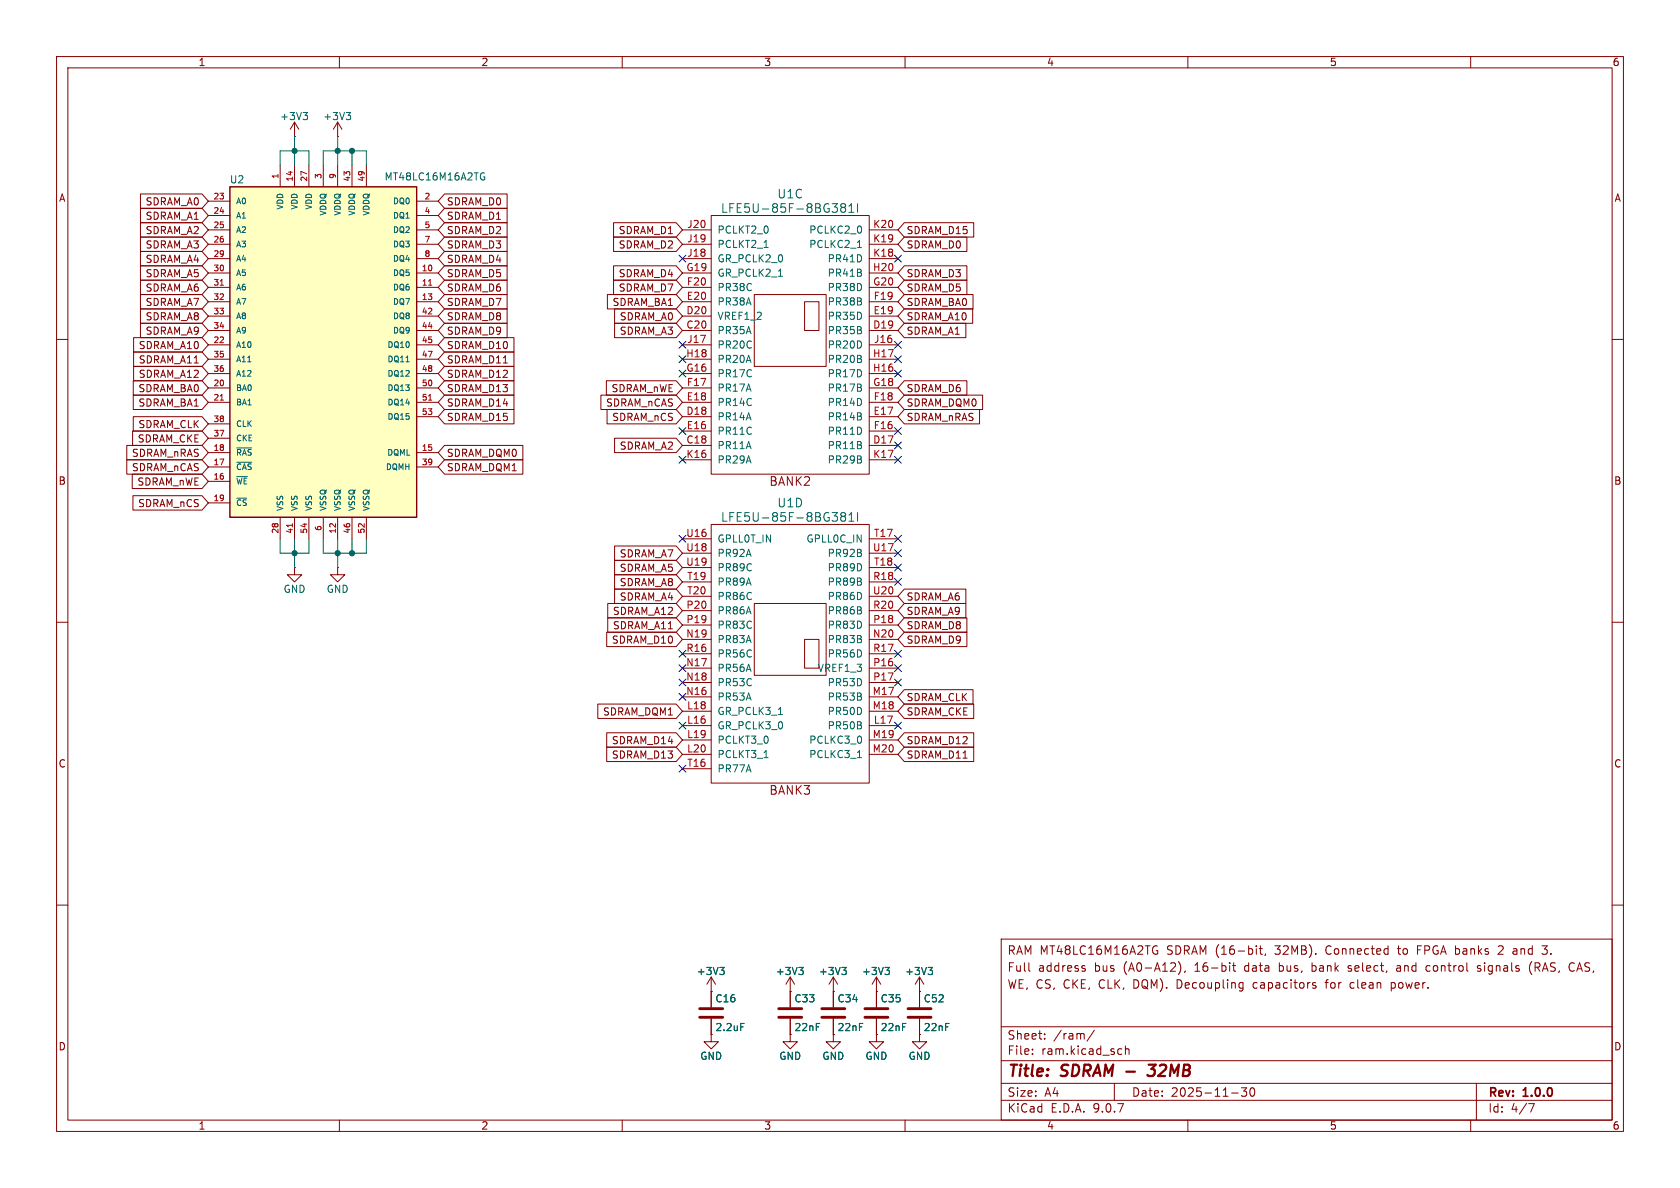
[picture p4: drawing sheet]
<svg xmlns="http://www.w3.org/2000/svg" width="297mm" height="210mm" viewBox="0 0 297 210" stroke-linecap="round" stroke-linejoin="round" font-family="sans-serif">
<g fill="none" stroke="#840000" stroke-width=".18">
<path d="M10 10h277v190h-277zM12 12h273v186h-273zM60 10v2M110 10v2M160 10v2M210 10v2M260 10v2M59.7 24.1h.1M59.7 21.6l-.8 1.3M59.7 21.6l.8 1.3M59.7 21.6v2.5M125.7 38.1h28v45.7h-28z"/>
<path d="M120.6 40.6h5.1M120.6 43.2h5.1M120.6 45.7h5.1M120.6 48.3h5.1M120.6 50.8h5.1M120.6 53.3h5.1M120.6 55.9h5.1M120.6 58.4h5.1M133.3 52.1h12.7v12.7h-12.7zM142.2 53.3h2.6v5.1h-2.6zM153.7 40.6h5M153.7 43.2h5"/>
<path d="M153.7 45.7h5M153.7 48.3h5M153.7 50.8h5M153.7 53.3h5M153.7 55.9h5M153.7 58.4h5M10 60h2M120.6 61h5.1M120.6 63.5h5.1M120.6 66h5.1M120.6 68.6h5.1M120.6 71.1h5.1"/>
<path d="M120.6 73.7h5.1M120.6 76.2h5.1M120.6 78.7h5.1M153.7 61h5M153.7 63.5h5M153.7 66h5M153.7 68.6h5M153.7 71.1h5M153.7 73.7h5M153.7 76.2h5M153.7 78.7h5M285 60h2"/>
<path d="M120.6 81.3h5.1M120.6 95.3h5.1M120.6 97.8h5.1M125.7 92.7h28v45.7h-28zM153.7 81.3h5M153.7 95.3h5M153.7 97.8h5M10 110h2M52.1 100.3v1.3h1.2l-1.2 1.3-1.3-1.3h1.3M52.1 100.3h.1M59.7 100.3v1.3h1.3l-1.3 1.3-1.3-1.3h1.3M59.7 100.3h.1"/>
<path d="M120.6 100.3h5.1M120.6 102.9h5.1M120.6 105.4h5.1M120.6 108h5.1M120.6 110.5h5.1M120.6 113h5.1M120.6 115.6h5.1M120.6 118.1h5.1M133.3 106.7h12.7v12.7h-12.7zM142.2 113h2.6v5.1h-2.6zM153.7 100.3h5M153.7 102.9h5"/>
<path d="M153.7 105.4h5M153.7 108h5M153.7 110.5h5M153.7 113h5M153.7 115.6h5M153.7 118.1h5M285 110h2M120.6 120.7h5.1M120.6 123.2h5.1M120.6 125.7h5.1M120.6 128.3h5.1M120.6 130.8h5.1"/>
<path d="M120.6 133.4h5.1M120.6 135.9h5.1M153.7 120.7h5M153.7 123.2h5M153.7 125.7h5M153.7 128.3h5M153.7 130.8h5M153.7 133.4h5M10 160h2M125.7 175.3h.1M125.7 172.7l-.7 1.3M125.7 172.7l.8 1.3"/>
<path d="M125.7 172.7v5.4M139.7 175.3h.1M139.7 172.7v5.4M139.7 172.7l-.8 1.3M139.7 172.7l.8 1.3M147.3 175.3h.1M147.3 172.7l-.7 1.3M147.3 172.7l.8 1.3M147.3 172.7v5.4M154.9 175.3h.1M154.9 172.7l-.7 1.3M154.9 172.7l.8 1.3"/>
<path d="M154.9 172.7v5.4M162.6 175.3h.1M162.6 172.7v5.4M162.6 172.7l-.8 1.3M162.6 172.7l.7 1.3M177 166h108v32h-108zM181.9 171.5l.2 .2M191.5 171.2l.3 .1 .1 .2-.2 .2h-.3M191.5 170.7l.3 .1M204 167.3h.6M204.4 168.1h.3v.5l-.3 .1-.4-.1M208.4 170.1a1.74 1.74 0 0 1-.1 2.2"/>
<path d="M209.5 171.6l-.1 .3M217.4 170.2v.1M217.9 170.7h.6M218.1 170.2v1.3l.4 .2M219.3 173.7l.4 .1M219.7 173.7v1.2l-.2 .3M219.7 174.6l-.4 .1M222.1 167.2v.1M222.1 167.7v1M222.6 167.7h.6M222.8 167.2v1.3l.4 .2M223.7 168.6l-.1 .3"/>
<path d="M232 170.2v1.5M232 171.6l.1 .1M232.1 170.7l-.1 .1M232.2 174.2l.4 .1 .1 .2-.2 .2h-.3M232.2 173.7l.4 .1M234.2 173.7h.6M238.3 171.6l.4 .1M238.5 170.7l-.2 .2 .2 .3M239 173.7l-.3 .3v.4l.3 .3M246 174.6l.4 .1M246 173.7v1.5M246.4 173.7l-.4 .1"/>
<path d="M247.4 170.7l-.4 .1M247.5 171.1h-.4a.29 .29 0 0 0-.2 .3 .29 .29 0 0 0 .2 .3h.4M250.6 167.9h.5M251.3 167.2h-.7v1.5M252.7 170.7l-.5 .1-.1 .2 .1 .6 .5 .1M261.7 170.8l-.3-.1-.2 .2v.2l.5 .2v.3h-.5M265.5 167.2l-.6 .1M265.7 167.8l-.9 .9h.9M267.7 168.7h.3M267.7 167.7l.4 .1M267.7 168.1h.3M270.8 170a1.72 1.72 0 0 0 0 2.3"/>
<path d="M272.6 167.2h.9l-.5 .6h.4M272.7 168.6h.7M277.9 170.2l.4 .1M278.3 171.6l-.4 .1M285 160h2M60 198v2M110 198v2M125.7 182.9v1.3h1.3l-1.3 1.2-1.2-1.2h1.2M125.7 182.9h.1M125.7 180.1v2.8M139.7 182.9v1.3h1.3l-1.3 1.2-1.3-1.2h1.3M139.7 182.9h.1"/>
<path d="M139.7 180.1v2.8M147.3 182.9v1.3h1.3l-1.3 1.2-1.3-1.2h1.3M147.3 182.9h.1M147.3 180.1v2.8M154.9 182.9v1.3h1.3l-1.3 1.2-1.2-1.2h1.2M154.9 182.9h.1M154.9 180.1v2.8M160 198v2M162.6 182.9v1.3h1.2l-1.2 1.2-1.3-1.2h1.3M162.6 182.9h.1M162.6 180.1v2.8M177 194.5h108"/>
<path d="M177 191.5h108M177 187.5h108M177 181.5h108M182.5 186.3v.1M182.5 185.5v.1M184.7 183.6v.1M184.7 182.8v.1M193.5 182.1l-1.3 2M197 191.5v3M197.9 185.4l.4 .1M198.3 186.3l-.4 .1M199 185.5l.2-.1 .3 .1 .1 .9"/>
<path d="M199 184.9v1.5M210 198v2M217.7 193.2h1.2M219.5 192.3h.9l-.5 .6 .4 .1v.7l-.2 .1h-.4l-.2-.1M221.1 192.4l.2-.1a.81 .81 0 0 1 .6 .6 .81 .81 0 0 1-.3 .8l-.1 .1a.81 .81 0 0 1-.4-1.4zM260 198v2M261 191.5v6.5M270.2 195.1h1l-.6 1.5"/>
</g>
<path d="M202.8 190l.3 .2h.6l.3-.2M203.1 188.2h1.2l-.7 .8 .4 .1" fill="none" stroke="#840000" stroke-width=".4"/>
<g fill="none" stroke="#006464" stroke-width=".18">
<path d="M61.2 19.9h.8l-.4 .5M61.7 20.4l.3 .2v.3l-.3 .3M147.1 36h.9l-.5 .6M147.9 36.7l.1 .2-.1 .6M148.9 36.7l-.3-.3 .3-.4h.3l.3 .3-.3 .4M148.9 36.7l-.3 .2 .1 .5 .2 .1h.5l.1-.3-.1-.4-.2-.1M148.9 36.7h.3M150.1 37.5h.8M150.1 36.4l.4-.4v1.5M151.6 36v1.5M135.1 43.8h.7M137.6 48.8h.7"/>
<path d="M151.6 43.8h.7M147.1 90.6h.9l-.5 .6M147.9 91.3l.1 .2-.1 .6M148.9 91.3l-.3-.3 .3-.4h.3l.3 .3-.3 .4M148.9 91.3l-.3 .3 .1 .4 .2 .1h.5l.1-.3-.1-.4-.2-.1M148.9 91.3h.3M150.1 91l.4-.4v1.5M150.1 92.1h.8M151.6 90.6v1.5M135.1 133.9h.7M137.6 126.3h.7M151.6 133.9h.7"/>
<path d="M127.2 171h.8l-.4 .5M127.8 171.5l.2 .2v.3l-.2 .3M141.2 171h.8l-.4 .5M141.8 171.5l.2 .2v.3l-.2 .3M148.8 171h.8l-.4 .5M149.4 171.5l.2 .2v.3l-.2 .3M156.5 171h.7l-.4 .5M157 171.5l.2 .2v.3l-.2 .3M164.1 171h.8l-.5 .5M164.6 171.5l.3 .2v.3l-.3 .3M131 180.9h.6"/>
</g>
<path d="M123.7 178.3h4.1M123.7 179.8h4.1M137.7 178.3h4M137.7 179.8h4M145.3 178.3h4.1M145.3 179.8h4.1M152.9 178.3h4.1M152.9 179.8h4.1M160.5 178.3h4.1M160.5 179.8h4.1" fill="none" stroke="#840000" stroke-width=".51"/>
<path d="M40.6 33h33.1v58.4h-33.1z" fill="#ffffc2"/>
<path d="M40.6 33h33.1v58.4h-33.1z" fill="none" stroke="#840000" stroke-width=".25"/>
<g fill="none" stroke="#840000" stroke-width=".18">
<path d="M24.8 36.8h10.9l1.1 1.3-1.1 1.3h-10.9zM24.8 39.4h10.9l1.1 1.2-1.1 1.3h-10.9zM24.8 34.3h10.9l1.1 1.3-1.1 1.2h-10.9zM36.8 35.6h3.8M36.8 38.1h3.8M49.5 29.2v3.8M52.1 24.1h.1M52.1 21.6v2.5M52.1 29.2v3.8M52.1 21.6l-.8 1.3M52.1 21.6l.7 1.3M54.6 29.2v3.8"/>
<path d="M57.1 29.2v3.8M59.7 29.2v3.8M62.2 29.2v3.8M64.8 29.2v3.8M73.7 35.6h3.8M73.7 38.1h3.8M78.6 39.4h11.1v2.5h-11.1l-1.1-1.3zM78.6 36.8h11.1v2.6h-11.1l-1.1-1.3zM78.6 34.3h11.1v2.5h-11.1l-1.1-1.2zM108.5 39.4h11l1.1 1.2-1.1 1.3h-11zM159.9 39.4h12.2v2.5h-12.2l-1.2-1.3zM23.6 59.7h12.1l1.1 1.3-1.1 1.2h-12.1z"/>
<path d="M24.8 41.9h10.9l1.1 1.3-1.1 1.3h-10.9zM24.8 49.5h10.9l1.1 1.3-1.1 1.3h-10.9zM24.8 52.1h10.9l1.1 1.2-1.1 1.3h-10.9zM24.8 47h10.9l1.1 1.3-1.1 1.2h-10.9zM24.8 57.1h10.9l1.1 1.3-1.1 1.3h-10.9zM24.8 54.6h10.9l1.1 1.3-1.1 1.3h-10.9zM24.8 44.4h10.9l1.1 1.3-1.1 1.3h-10.9zM36.8 40.6h3.8M36.8 43.2h3.8M36.8 45.7h3.8M36.8 48.3h3.8M36.8 50.8h3.8"/>
<path d="M36.8 53.3h3.8M36.8 55.9h3.8M36.8 58.4h3.8M73.7 40.6h3.8M73.7 43.2h3.8M73.7 45.7h3.8M73.7 48.3h3.8M73.7 50.8h3.8M73.7 53.3h3.8M73.7 55.9h3.8M73.7 58.4h3.8M78.6 59.7h12.3v2.5h-12.3l-1.1-1.2z"/>
<path d="M78.6 41.9h11.1v2.6h-11.1l-1.1-1.3zM78.6 49.5h11.1v2.6h-11.1l-1.1-1.3zM78.6 47h11.1v2.5h-11.1l-1.1-1.2zM78.6 54.6h11.1v2.6h-11.1l-1.1-1.3zM78.6 52.1h11.1v2.5h-11.1l-1.1-1.3zM78.6 44.4h11.1v2.6h-11.1l-1.1-1.3zM78.6 57.1h11.1v2.6h-11.1l-1.1-1.3zM107.4 52.1h12.1l1.1 1.2-1.1 1.3h-12.1zM108.5 49.5h11l1.1 1.3-1.1 1.3h-11zM108.5 41.9h11l1.1 1.3-1.1 1.3h-11zM108.5 47h11l1.1 1.3-1.1 1.2h-11zM108.6 54.6h10.9l1.1 1.3-1.1 1.3h-10.9z"/>
<path d="M108.6 57.1h10.9l1.1 1.3-1.1 1.3h-10.9zM159.9 52.1h12.1v2.5h-12.1l-1.2-1.3zM159.9 49.5h11v2.6h-11l-1.2-1.3zM159.9 57.1h10.9v2.6h-10.9l-1.2-1.3zM159.9 54.6h12.1v2.6h-12.1l-1.2-1.3zM159.9 41.9h11v2.6h-11l-1.2-1.3zM159.9 47h11v2.5h-11l-1.2-1.2zM22.4 78.7h13.3l1.1 1.3-1.1 1.3h-13.3zM23.4 76.2h12.3l1.1 1.3-1.1 1.2h-12.3zM23.6 67.3h12.1l1.1 1.3-1.1 1.3h-12.1zM23.6 73.7h12.1l1.1 1.2-1.1 1.3h-12.1zM23.6 69.8h12.1l1.1 1.3-1.1 1.3h-12.1z"/>
<path d="M23.6 64.8h12.1l1.1 1.2-1.1 1.3h-12.1zM23.6 62.2h12.1l1.1 1.3-1.1 1.3h-12.1zM36.8 61h3.8M36.8 63.5h3.8M36.8 66h3.8M36.8 68.6h3.8M36.8 71.1h3.8M36.8 74.9h3.8M36.8 77.5h3.8M73.7 61h3.8M73.7 63.5h3.8M73.7 66h3.8"/>
<path d="M73.7 68.6h3.8M73.7 71.1h3.8M73.7 73.7h3.8M78.6 67.3h12.3v2.6h-12.3l-1.1-1.3zM78.6 64.8h12.3v2.5h-12.3l-1.1-1.3zM78.6 62.2h12.3v2.6h-12.3l-1.1-1.3zM78.6 78.7h13.8v2.6h-13.8l-1.1-1.3zM78.6 69.8h12.3v2.6h-12.3l-1.1-1.3zM78.6 72.4h12.3v2.5h-12.3l-1.1-1.2zM106.2 69.8h13.3l1.1 1.3-1.1 1.3h-13.3zM107.2 67.3h12.3l1.1 1.3-1.1 1.3h-12.3zM107.3 72.4h12.2l1.1 1.3-1.1 1.2h-12.2z"/>
<path d="M108.6 77.5h10.9l1.1 1.2-1.1 1.3h-10.9zM159.9 72.4h13.3v2.5h-13.3l-1.2-1.2zM159.9 69.8h13.8v2.6h-13.8l-1.2-1.3zM159.9 67.3h11v2.6h-11l-1.2-1.3zM22.4 81.3h13.3l1.1 1.3-1.1 1.2h-13.3zM23.4 83.8h12.3l1.1 1.3-1.1 1.3h-12.3zM23.5 87.6h12.2l1.1 1.3-1.1 1.3h-12.2zM36.8 80h3.8M36.8 82.6h3.8M36.8 85.1h3.8M36.8 88.9h3.8M49.5 91.4v3.9"/>
<path d="M52.1 91.4v3.9M54.6 91.4v3.9M57.1 91.4v3.9M59.7 91.4v3.9M62.2 91.4v3.9M64.8 91.4v3.9M73.7 80h3.8M73.7 82.6h3.8M78.6 81.3h13.8v2.5h-13.8l-1.1-1.2zM108.6 96.5h10.9l1.1 1.3-1.1 1.3h-10.9zM108.6 99.1h10.9l1.1 1.2-1.1 1.3h-10.9zM107.3 111.8h12.2l1.1 1.2-1.1 1.3h-12.2z"/>
<path d="M107.4 106.7h12.1l1.1 1.3-1.1 1.2h-12.1zM107.4 109.2h12.1l1.1 1.3-1.1 1.3h-12.1zM108.6 104.1h10.9l1.1 1.3-1.1 1.3h-10.9zM108.6 101.6h10.9l1.1 1.3-1.1 1.2h-10.9zM159.9 104.1h10.9v2.6h-10.9l-1.2-1.3zM159.9 106.7h10.9v2.5h-10.9l-1.2-1.2zM159.9 111.8h11v2.5h-11l-1.2-1.3zM159.9 109.2h11v2.6h-11l-1.2-1.3zM105.7 124.5h13.8l1.1 1.2-1.1 1.3h-13.8zM107.3 129.5h12.2l1.1 1.3-1.1 1.3h-12.2zM107.3 132.1h12.2l1.1 1.3-1.1 1.2h-12.2zM159.9 124.5h12.2v2.5h-12.2l-1.2-1.3z"/>
<path d="M159.9 129.5h12.2v2.6h-12.2l-1.2-1.3zM159.9 132.1h12.2v2.5h-12.2l-1.2-1.2zM159.9 121.9h12.1v2.6h-12.1l-1.2-1.3zM125.7 175.3h.1M125.7 175.3v2.8M139.7 175.3h.1M139.7 175.3v2.8M147.3 175.3h.1M147.3 175.3v2.8M154.9 175.3h.1M154.9 175.3v2.8M162.6 175.3h.1"/>
<path d="M162.6 175.3v2.8M125.7 182.9h.1M125.7 180.1v2.8M139.7 182.9h.1M139.7 180.1v2.8M147.3 182.9h.1M147.3 180.1v2.8M154.9 182.9h.1M154.9 180.1v2.8M162.6 182.9h.1M162.6 180.1v2.8"/>
</g>
<path d="M38.9 50.4h.6M75.8 50.4h.5M38.9 70.7h.6M75.8 70.7h.5M51.7 92.6v.6" fill="none" stroke="#a90000" stroke-width=".18"/>
<g fill="none" stroke="#006464" stroke-width=".18">
<path d="M53.6 19.9h.8l-.5 .5M54.1 20.4l.3 .2v.3l-.3 .3M85.2 30.6h.4M85.5 31.3h.2v.4l-.2 .1h-.3M41.9 79.2h2.6M71.8 64h.6M41.9 81.7h2.6M41.9 84.3h1.8M41.9 88.1h1.7M127.2 171h.8l-.4 .5M127.8 171.5l.2 .2v.3l-.2 .3M141.2 171h.8l-.4 .5"/>
<path d="M141.8 171.5l.2 .2v.3l-.2 .3M148.8 171h.8l-.4 .5M149.4 171.5l.2 .2v.3l-.2 .3M156.5 171h.7l-.4 .5M157 171.5l.2 .2v.3l-.2 .3M164.1 171h.8l-.5 .5M164.6 171.5l.3 .2v.3l-.3 .3M131 180.9h.6"/>
</g>
<path d="M49.5 29.2v-2.5h5.1v2.5M52.1 24.1v5.1M57.1 29.2v-2.5h7.7v2.5M59.7 24.1v5.1M62.2 26.7v2.5M49.5 95.3v2.5h5.1v-2.5M52.1 95.3v5M57.1 95.3v2.5h7.7v-2.5M59.7 95.3v5M62.2 95.3v2.5" fill="none" stroke="#009600" stroke-width=".18"/>
<g fill="none" stroke="#000084" stroke-width=".18">
<path d="M120 45.1l1.3 1.2M121.3 45.1l-1.3 1.2M158.1 45.1l1.3 1.2M159.4 45.1l-1.3 1.2M120 75.6l1.3 1.2M120 60.4l1.3 1.2M120 65.4l1.3 1.2M120 62.9l1.3 1.2M121.3 75.6l-1.3 1.2M121.3 60.4l-1.3 1.2M121.3 65.4l-1.3 1.2M121.3 62.9l-1.3 1.2"/>
<path d="M158.1 65.4l1.3 1.2M158.1 60.4l1.3 1.2M158.1 62.9l1.3 1.2M158.1 78.1l1.3 1.2M158.1 75.6l1.3 1.2M159.4 65.4l-1.3 1.2M159.4 60.4l-1.3 1.2M159.4 62.9l-1.3 1.2M159.4 78.1l-1.3 1.2M159.4 75.6l-1.3 1.2M120 80.7l1.3 1.2M120 94.6l1.3 1.3"/>
<path d="M121.3 80.7l-1.3 1.2M121.3 94.6l-1.3 1.3M158.1 97.2l1.3 1.2M158.1 94.6l1.3 1.3M158.1 99.7l1.3 1.2M158.1 80.7l1.3 1.2M159.4 97.2l-1.3 1.2M159.4 94.6l-1.3 1.3M159.4 99.7l-1.3 1.2M159.4 80.7l-1.3 1.2M120 115l1.3 1.2M120 117.5l1.3 1.2"/>
<path d="M121.3 115l-1.3 1.2M121.3 117.5l-1.3 1.2M158.1 115l1.3 1.2M158.1 117.5l1.3 1.2M158.1 102.3l1.3 1.2M159.4 115l-1.3 1.2M159.4 117.5l-1.3 1.2M159.4 102.3l-1.3 1.2M120 120l1.3 1.3M120 122.6l1.3 1.2M120 127.7l1.3 1.2M120 135.3l1.3 1.2"/>
<path d="M121.3 120l-1.3 1.3M121.3 122.6l-1.3 1.2M121.3 127.7l-1.3 1.2M121.3 135.3l-1.3 1.2M158.1 127.7l1.3 1.2M158.1 120l1.3 1.3M159.4 127.7l-1.3 1.2M159.4 120l-1.3 1.3"/>
</g>
<g fill="#009600" stroke="#009600" stroke-width=".18">
<circle cx="52.1" cy="26.7" r=".46"/>
<circle cx="62.2" cy="26.7" r=".46"/>
<circle cx="59.7" cy="26.7" r=".46"/>
<circle cx="59.7" cy="97.8" r=".46"/>
<circle cx="52.1" cy="97.8" r=".46"/>
<circle cx="62.2" cy="97.8" r=".46"/>
</g>
<g font-size="2.8" fill="#840000">
<text x="178" y="190.9">Title:</text>
<text x="187.7" y="190.9">SDRAM -</text>
<text x="204.7" y="190.9">32MB</text>
</g>
<g font-size="2.1" fill="#006464">
<text x="137.3" y="35.3">U1C</text>
<text x="127.4" y="37.8">LFE5U-85F-8BG381I</text>
<text x="137.3" y="89.9">U1D</text>
<text x="127.4" y="92.4">LFE5U-85F-8BG381I</text>
</g>
<g font-size="2.1" fill="#840000">
<text x="135.9" y="86.1">BANK2</text>
<text x="135.9" y="140.7">BANK3</text>
<text x="178" y="172">Full</text>
<text x="178" y="169">RAM MT48LC16M16A2TG</text>
<text x="183.5" y="172">address</text>
<text x="193.5" y="172">bus</text>
<text x="198.8" y="172">(A0-A12),</text>
<text x="206.3" y="169">SDRAM (16-bit,</text>
<text x="211.5" y="172">16-bit</text>
<text x="220.4" y="172">data</text>
<text x="225.7" y="169">32MB).</text>
<text x="226.7" y="172">bus,</text>
<text x="232.6" y="172">bank</text>
<text x="234.8" y="169">Connected</text>
<text x="239.2" y="172">select,</text>
<text x="247.7" y="169">to</text>
<text x="247.9" y="172">and</text>
<text x="251.2" y="169">FPGA banks</text>
<text x="253.3" y="172">control</text>
<text x="262.5" y="172">signals</text>
<text x="265.9" y="169">2</text>
<text x="268.6" y="169">and</text>
<text x="271.8" y="172">(RAS,</text>
<text x="274" y="169">3.</text>
<text x="279" y="172">CAS,</text>
<text x="178" y="175">WE, CS, CKE,</text>
<text x="194.4" y="175">CLK,</text>
<text x="200.6" y="175">DQM).</text>
<text x="208.4" y="175">Decoupling</text>
<text x="222.1" y="175">capacitors</text>
<text x="235.1" y="175">for</text>
<text x="239.5" y="175">clean</text>
<text x="246.9" y="175">power.</text>
<text x="178" y="184">Sheet:</text>
<text x="186.2" y="184">/ram/</text>
<text x="178" y="186.7">File:</text>
<text x="184.1" y="186.7">ram.kicad_sch</text>
<text x="178" y="196.9">KiCad</text>
<text x="178" y="194.1">Size:</text>
<text x="184.7" y="194.1">A4</text>
<text x="185.7" y="196.9">E.D.A.</text>
<text x="193.3" y="196.9">9.0.7</text>
<text x="200" y="194.1">Date:</text>
<text x="207" y="194.1">2025-11-30</text>
<text x="263" y="194.3">Rev:</text>
<text x="263" y="196.9">Id:</text>
<text x="267.1" y="196.9">4/7</text>
<text x="269.4" y="194.3">1.0.0</text>
</g>
<g font-size="1.8" fill="#840000">
<text x="35" y="11.9">1</text>
<text x="85" y="11.9">2</text>
<text x="135" y="11.9">3</text>
<text x="185" y="11.9">4</text>
<text x="235" y="11.9">5</text>
<text x="285" y="11.9">6</text>
<text x="10.3" y="35.9">A</text>
<text x="285.3" y="35.9">A</text>
<text x="25.6" y="39.1">SDRAM_A1</text>
<text x="25.6" y="41.6">SDRAM_A2</text>
<text x="25.6" y="36.5">SDRAM_A0</text>
<text x="78.9" y="41.6">SDRAM_D2</text>
<text x="78.9" y="39.1">SDRAM_D1</text>
<text x="78.9" y="36.5">SDRAM_D0</text>
<text x="109.3" y="41.6">SDRAM_D1</text>
<text x="160.2" y="41.6">SDRAM_D15</text>
<text x="25.6" y="44.1">SDRAM_A3</text>
<text x="25.6" y="46.7">SDRAM_A4</text>
<text x="78.9" y="44.1">SDRAM_D3</text>
<text x="78.9" y="46.7">SDRAM_D4</text>
<text x="109.3" y="44.1">SDRAM_D2</text>
<text x="160.2" y="44.1">SDRAM_D0</text>
<text x="25.6" y="51.8">SDRAM_A6</text>
<text x="25.6" y="49.2">SDRAM_A5</text>
<text x="78.9" y="51.8">SDRAM_D6</text>
<text x="78.9" y="49.2">SDRAM_D5</text>
<text x="109.3" y="51.8">SDRAM_D7</text>
<text x="109.3" y="49.2">SDRAM_D4</text>
<text x="160.2" y="51.8">SDRAM_D5</text>
<text x="160.2" y="49.2">SDRAM_D3</text>
<text x="25.6" y="54.3">SDRAM_A7</text>
<text x="25.6" y="59.4">SDRAM_A9</text>
<text x="25.6" y="56.8">SDRAM_A8</text>
<text x="78.9" y="56.8">SDRAM_D8</text>
<text x="78.9" y="54.3">SDRAM_D7</text>
<text x="78.9" y="59.4">SDRAM_D9</text>
<text x="108.2" y="54.3">SDRAM_BA1</text>
<text x="109.5" y="56.8">SDRAM_A0</text>
<text x="109.5" y="59.4">SDRAM_A3</text>
<text x="160.2" y="54.3">SDRAM_BA0</text>
<text x="160.2" y="59.4">SDRAM_A1</text>
<text x="160.2" y="56.8">SDRAM_A10</text>
<text x="24.4" y="61.9">SDRAM_A10</text>
<text x="24.4" y="64.5">SDRAM_A11</text>
<text x="78.9" y="61.9">SDRAM_D10</text>
<text x="78.9" y="64.5">SDRAM_D11</text>
<text x="24.4" y="69.5">SDRAM_BA0</text>
<text x="24.4" y="67">SDRAM_A12</text>
<text x="78.9" y="69.5">SDRAM_D13</text>
<text x="78.9" y="67">SDRAM_D12</text>
<text x="108" y="69.5">SDRAM_nWE</text>
<text x="160.2" y="69.5">SDRAM_D6</text>
<text x="24.4" y="75.9">SDRAM_CLK</text>
<text x="24.4" y="72.1">SDRAM_BA1</text>
<text x="78.9" y="72.1">SDRAM_D14</text>
<text x="78.9" y="74.6">SDRAM_D15</text>
<text x="107" y="72.1">SDRAM_nCAS</text>
<text x="108.1" y="74.6">SDRAM_nCS</text>
<text x="160.2" y="74.6">SDRAM_nRAS</text>
<text x="160.2" y="72.1">SDRAM_DQM0</text>
<text x="23.2" y="83.5">SDRAM_nCAS</text>
<text x="23.2" y="81">SDRAM_nRAS</text>
<text x="24.3" y="78.4">SDRAM_CKE</text>
<text x="78.9" y="83.5">SDRAM_DQM1</text>
<text x="78.9" y="81">SDRAM_DQM0</text>
<text x="109.5" y="79.7">SDRAM_A2</text>
<text x="10.3" y="85.9">B</text>
<text x="24.2" y="86">SDRAM_nWE</text>
<text x="24.3" y="89.9">SDRAM_nCS</text>
<text x="285.3" y="85.9">B</text>
<text x="109.5" y="98.7">SDRAM_A7</text>
<text x="109.5" y="101.3">SDRAM_A5</text>
<text x="109.5" y="106.4">SDRAM_A4</text>
<text x="109.5" y="103.8">SDRAM_A8</text>
<text x="160.2" y="106.4">SDRAM_A6</text>
<text x="108.1" y="114">SDRAM_D10</text>
<text x="108.3" y="108.9">SDRAM_A12</text>
<text x="108.3" y="111.4">SDRAM_A11</text>
<text x="160.2" y="108.9">SDRAM_A9</text>
<text x="160.2" y="114">SDRAM_D9</text>
<text x="160.2" y="111.4">SDRAM_D8</text>
<text x="160.2" y="124.1">SDRAM_CLK</text>
<text x="106.5" y="126.7">SDRAM_DQM1</text>
<text x="108.1" y="131.8">SDRAM_D14</text>
<text x="160.2" y="126.7">SDRAM_CKE</text>
<text x="160.2" y="131.8">SDRAM_D12</text>
<text x="10.3" y="135.9">C</text>
<text x="108.1" y="134.3">SDRAM_D13</text>
<text x="160.2" y="134.3">SDRAM_D11</text>
<text x="285.3" y="135.9">C</text>
<text x="10.3" y="185.9">D</text>
<text x="285.3" y="185.9">D</text>
<text x="35" y="199.9">1</text>
<text x="85" y="199.9">2</text>
<text x="135" y="199.9">3</text>
<text x="185" y="199.9">4</text>
<text x="235" y="199.9">5</text>
<text x="285" y="199.9">6</text>
</g>
<g font-size="1.8" fill="#006464">
<text x="49.4" y="21.4">+3V3</text>
<text x="57" y="21.4">+3V3</text>
<text x="40.5" y="32.6">U2</text>
<text x="67.9" y="32.1">MT48LC16M16A2TG</text>
<text x="126.7" y="41.5">PCLKT2_0</text>
<text x="143" y="41.5">PCLKC2_0</text>
<text x="126.7" y="44">PCLKT2_1</text>
<text x="126.7" y="46.6">GR_PCLK2_0</text>
<text x="143" y="44">PCLKC2_1</text>
<text x="146.2" y="46.6">PR41D</text>
<text x="126.7" y="49.1">GR_PCLK2_1</text>
<text x="126.7" y="51.7">PR38C</text>
<text x="146.2" y="49.1">PR41B</text>
<text x="146.2" y="51.7">PR38D</text>
<text x="126.7" y="54.2">PR38A</text>
<text x="126.7" y="56.7">VREF1_2</text>
<text x="126.7" y="59.3">PR35A</text>
<text x="146.2" y="54.2">PR38B</text>
<text x="146.2" y="56.7">PR35D</text>
<text x="146.2" y="59.3">PR35B</text>
<text x="126.7" y="61.8">PR20C</text>
<text x="126.7" y="64.4">PR20A</text>
<text x="146.2" y="61.8">PR20D</text>
<text x="146.2" y="64.4">PR20B</text>
<text x="126.7" y="66.9">PR17C</text>
<text x="126.7" y="69.4">PR17A</text>
<text x="126.7" y="72">PR14C</text>
<text x="146.2" y="66.9">PR17D</text>
<text x="146.2" y="69.4">PR17B</text>
<text x="146.2" y="72">PR14D</text>
<text x="126.7" y="74.5">PR14A</text>
<text x="126.7" y="77.1">PR11C</text>
<text x="146.2" y="74.5">PR14B</text>
<text x="146.2" y="77.1">PR11D</text>
<text x="126.7" y="79.6">PR11A</text>
<text x="126.7" y="82.1">PR29A</text>
<text x="146.2" y="79.6">PR11B</text>
<text x="146.2" y="82.1">PR29B</text>
<text x="126.7" y="96.1">GPLL0T_IN</text>
<text x="126.7" y="98.7">PR92A</text>
<text x="126.7" y="101.2">PR89C</text>
<text x="142.5" y="96.1">GPLL0C_IN</text>
<text x="146.2" y="98.7">PR92B</text>
<text x="146.2" y="101.2">PR89D</text>
<text x="50" y="105">GND</text>
<text x="57.7" y="105">GND</text>
<text x="126.7" y="103.7">PR89A</text>
<text x="126.7" y="106.3">PR86C</text>
<text x="146.2" y="103.7">PR89B</text>
<text x="146.2" y="106.3">PR86D</text>
<text x="126.7" y="108.8">PR86A</text>
<text x="126.7" y="111.4">PR83C</text>
<text x="126.7" y="113.9">PR83A</text>
<text x="146.2" y="108.8">PR86B</text>
<text x="146.2" y="111.4">PR83D</text>
<text x="146.2" y="113.9">PR83B</text>
<text x="126.7" y="116.4">PR56C</text>
<text x="126.7" y="119">PR56A</text>
<text x="144.5" y="119">VREF1_3</text>
<text x="146.2" y="116.4">PR56D</text>
<text x="126.7" y="121.5">PR53C</text>
<text x="126.7" y="124.1">PR53A</text>
<text x="146.2" y="121.5">PR53D</text>
<text x="146.2" y="124.1">PR53B</text>
<text x="126.7" y="126.6">GR_PCLK3_1</text>
<text x="126.7" y="129.1">GR_PCLK3_0</text>
<text x="126.7" y="131.7">PCLKT3_0</text>
<text x="143" y="131.7">PCLKC3_0</text>
<text x="146.2" y="126.6">PR50D</text>
<text x="146.2" y="129.1">PR50B</text>
<text x="126.7" y="134.2">PCLKT3_1</text>
<text x="126.7" y="136.8">PR77A</text>
<text x="143" y="134.2">PCLKC3_1</text>
<text x="123.1" y="172.6">+3V3</text>
<text x="137.1" y="172.6">+3V3</text>
<text x="144.7" y="172.6">+3V3</text>
<text x="152.3" y="172.6">+3V3</text>
<text x="159.9" y="172.6">+3V3</text>
<text x="126.4" y="177.4">C16</text>
<text x="140.3" y="177.4">C33</text>
<text x="148" y="177.4">C34</text>
<text x="155.6" y="177.4">C35</text>
<text x="163.2" y="177.4">C52</text>
<text x="126.4" y="182.5">2.2uF</text>
<text x="140.3" y="182.5">22nF</text>
<text x="148" y="182.5">22nF</text>
<text x="155.6" y="182.5">22nF</text>
<text x="163.2" y="182.5">22nF</text>
<text x="123.7" y="187.6">GND</text>
<text x="137.7" y="187.6">GND</text>
<text x="145.3" y="187.6">GND</text>
<text x="152.9" y="187.6">GND</text>
<text x="160.5" y="187.6">GND</text>
</g>
<g font-size="1.8" fill="#a90000">
<text x="121.4" y="40.4">J20</text>
<text x="154.3" y="40.4">K20</text>
<text x="121.4" y="42.9">J19</text>
<text x="121.4" y="45.5">J18</text>
<text x="154.3" y="42.9">K19</text>
<text x="154.3" y="45.5">K18</text>
<text x="121.2" y="48">G19</text>
<text x="121.3" y="53.1">E20</text>
<text x="121.3" y="50.5">F20</text>
<text x="154.2" y="48">H20</text>
<text x="154.3" y="50.5">G20</text>
<text x="154.4" y="53.1">F19</text>
<text x="121.2" y="55.6">D20</text>
<text x="121.2" y="58.2">C20</text>
<text x="154.3" y="58.2">D19</text>
<text x="154.3" y="55.6">E19</text>
<text x="121.2" y="63.2">H18</text>
<text x="121.2" y="65.8">G16</text>
<text x="121.4" y="60.7">J17</text>
<text x="154.2" y="63.2">H17</text>
<text x="154.2" y="65.8">H16</text>
<text x="154.4" y="60.7">J16</text>
<text x="121.3" y="70.9">E18</text>
<text x="121.3" y="68.3">F17</text>
<text x="154.3" y="68.3">G18</text>
<text x="154.4" y="70.9">F18</text>
<text x="121.2" y="73.4">D18</text>
<text x="121.3" y="75.9">E16</text>
<text x="154.3" y="73.4">E17</text>
<text x="154.4" y="75.9">F16</text>
<text x="121.2" y="78.5">C18</text>
<text x="121.2" y="81">K16</text>
<text x="154.3" y="78.5">D17</text>
<text x="154.3" y="81">K17</text>
<text x="121.2" y="95">U16</text>
<text x="154.4" y="95">T17</text>
<text x="121.2" y="97.5">U18</text>
<text x="121.2" y="100.1">U19</text>
<text x="154.2" y="97.5">U17</text>
<text x="154.4" y="100.1">T18</text>
<text x="121.2" y="107.7">P20</text>
<text x="121.4" y="102.6">T19</text>
<text x="121.4" y="105.2">T20</text>
<text x="154.2" y="105.2">U20</text>
<text x="154.3" y="102.6">R18</text>
<text x="154.3" y="107.7">R20</text>
<text x="121.2" y="112.8">N19</text>
<text x="121.2" y="110.2">P19</text>
<text x="154.2" y="112.8">N20</text>
<text x="154.3" y="110.2">P18</text>
<text x="121.2" y="117.9">N17</text>
<text x="121.2" y="115.3">R16</text>
<text x="154.3" y="115.3">R17</text>
<text x="154.3" y="117.9">P16</text>
<text x="121.2" y="120.4">N18</text>
<text x="121.2" y="122.9">N16</text>
<text x="121.4" y="125.5">L18</text>
<text x="154.2" y="122.9">M17</text>
<text x="154.2" y="125.5">M18</text>
<text x="154.3" y="120.4">P17</text>
<text x="121.4" y="128">L16</text>
<text x="121.4" y="130.6">L19</text>
<text x="154.2" y="130.6">M19</text>
<text x="154.4" y="128">L17</text>
<text x="121.4" y="133.1">L20</text>
<text x="121.4" y="135.6">T16</text>
<text x="154.2" y="133.1">M20</text>
</g>
<g font-size="1.4" fill="#a90000">
<text x="37.6" y="35.3">23</text>
<text x="49.3" y="31.7" transform="rotate(-90 49.3 31.7)">1</text>
<text x="51.8" y="32.2" transform="rotate(-90 51.8 32.2)">14</text>
<text x="54.4" y="32.2" transform="rotate(-90 54.4 32.2)">27</text>
<text x="56.9" y="31.7" transform="rotate(-90 56.9 31.7)">3</text>
<text x="59.4" y="31.7" transform="rotate(-90 59.4 31.7)">9</text>
<text x="62" y="32.2" transform="rotate(-90 62 32.2)">43</text>
<text x="64.5" y="32.2" transform="rotate(-90 64.5 32.2)">49</text>
<text x="75" y="35.3">2</text>
<text x="37.6" y="37.8">24</text>
<text x="37.6" y="40.4">25</text>
<text x="75" y="37.8">4</text>
<text x="75" y="40.4">5</text>
<text x="37.6" y="42.9">26</text>
<text x="37.6" y="45.5">29</text>
<text x="75" y="42.9">7</text>
<text x="75" y="45.5">8</text>
<text x="37.6" y="48">30</text>
<text x="37.6" y="50.5">31</text>
<text x="37.6" y="53.1">32</text>
<text x="74.5" y="48">10</text>
<text x="74.5" y="50.5">11</text>
<text x="74.5" y="53.1">13</text>
<text x="37.6" y="55.6">33</text>
<text x="37.6" y="58.2">34</text>
<text x="74.5" y="55.6">42</text>
<text x="74.5" y="58.2">44</text>
<text x="37.6" y="60.7">22</text>
<text x="37.6" y="63.2">35</text>
<text x="37.6" y="65.8">36</text>
<text x="74.5" y="60.7">45</text>
<text x="74.5" y="63.2">47</text>
<text x="74.5" y="65.8">48</text>
<text x="37.6" y="68.3">20</text>
<text x="37.6" y="70.9">21</text>
<text x="74.5" y="68.3">50</text>
<text x="74.5" y="70.9">51</text>
<text x="37.6" y="74.7">38</text>
<text x="37.6" y="77.2">37</text>
<text x="74.5" y="73.4">53</text>
<text x="37.6" y="79.8">18</text>
<text x="37.6" y="82.3">17</text>
<text x="74.5" y="79.8">15</text>
<text x="74.5" y="82.3">39</text>
<text x="37.6" y="84.8">16</text>
<text x="37.6" y="88.6">19</text>
<text x="49.3" y="94.4" transform="rotate(-90 49.3 94.4)">28</text>
<text x="51.8" y="94.4" transform="rotate(-90 51.8 94.4)">41</text>
<text x="54.4" y="94.4" transform="rotate(-90 54.4 94.4)">54</text>
<text x="56.9" y="94" transform="rotate(-90 56.9 94)">6</text>
<text x="59.4" y="94.4" transform="rotate(-90 59.4 94.4)">12</text>
<text x="62" y="94.4" transform="rotate(-90 62 94.4)">46</text>
<text x="64.5" y="94.4" transform="rotate(-90 64.5 94.4)">52</text>
</g>
<g font-size="1.4" fill="#006464">
<text x="41.7" y="36.3">A0</text>
<text x="41.7" y="38.8">A1</text>
<text x="41.7" y="41.4">A2</text>
<text x="50.3" y="37.2" transform="rotate(-90 50.3 37.2)">VDD</text>
<text x="52.8" y="37.2" transform="rotate(-90 52.8 37.2)">VDD</text>
<text x="55.3" y="37.2" transform="rotate(-90 55.3 37.2)">VDD</text>
<text x="57.9" y="38.3" transform="rotate(-90 57.9 38.3)">VDDQ</text>
<text x="60.4" y="38.3" transform="rotate(-90 60.4 38.3)">VDDQ</text>
<text x="63" y="38.3" transform="rotate(-90 63 38.3)">VDDQ</text>
<text x="65.5" y="38.3" transform="rotate(-90 65.5 38.3)">VDDQ</text>
<text x="69.3" y="36.3">DQ0</text>
<text x="69.3" y="38.8">DQ1</text>
<text x="69.3" y="41.4">DQ2</text>
<text x="41.7" y="43.9">A3</text>
<text x="41.7" y="46.5">A4</text>
<text x="69.3" y="43.9">DQ3</text>
<text x="69.3" y="46.5">DQ4</text>
<text x="41.7" y="49">A5</text>
<text x="41.7" y="51.5">A6</text>
<text x="69.3" y="49">DQ5</text>
<text x="69.3" y="51.5">DQ6</text>
<text x="41.7" y="54.1">A7</text>
<text x="41.7" y="56.6">A8</text>
<text x="41.7" y="59.2">A9</text>
<text x="69.3" y="54.1">DQ7</text>
<text x="69.3" y="56.6">DQ8</text>
<text x="69.3" y="59.2">DQ9</text>
<text x="41.7" y="61.7">A10</text>
<text x="41.7" y="64.2">A11</text>
<text x="68.4" y="61.7">DQ10</text>
<text x="68.4" y="64.2">DQ11</text>
<text x="41.7" y="66.8">A12</text>
<text x="41.7" y="69.3">BA0</text>
<text x="41.7" y="71.9">BA1</text>
<text x="68.4" y="66.8">DQ12</text>
<text x="68.4" y="69.3">DQ13</text>
<text x="68.4" y="71.9">DQ14</text>
<text x="41.7" y="75.7">CLK</text>
<text x="68.4" y="74.4">DQ15</text>
<text x="41.7" y="78.2">CKE</text>
<text x="41.7" y="80.7">~{RAS}</text>
<text x="41.7" y="83.3">~{CAS}</text>
<text x="68.1" y="83.3">DQMH</text>
<text x="68.3" y="80.7">DQML</text>
<text x="41.7" y="85.8">~{WE}</text>
<text x="41.7" y="89.6">~{CS}</text>
<text x="50.3" y="90.4" transform="rotate(-90 50.3 90.4)">VSS</text>
<text x="52.8" y="90.4" transform="rotate(-90 52.8 90.4)">VSS</text>
<text x="55.3" y="90.4" transform="rotate(-90 55.3 90.4)">VSS</text>
<text x="57.9" y="90.4" transform="rotate(-90 57.9 90.4)">VSSQ</text>
<text x="60.4" y="90.4" transform="rotate(-90 60.4 90.4)">VSSQ</text>
<text x="63" y="90.4" transform="rotate(-90 63 90.4)">VSSQ</text>
<text x="65.5" y="90.4" transform="rotate(-90 65.5 90.4)">VSSQ</text>
</g>
</svg>
